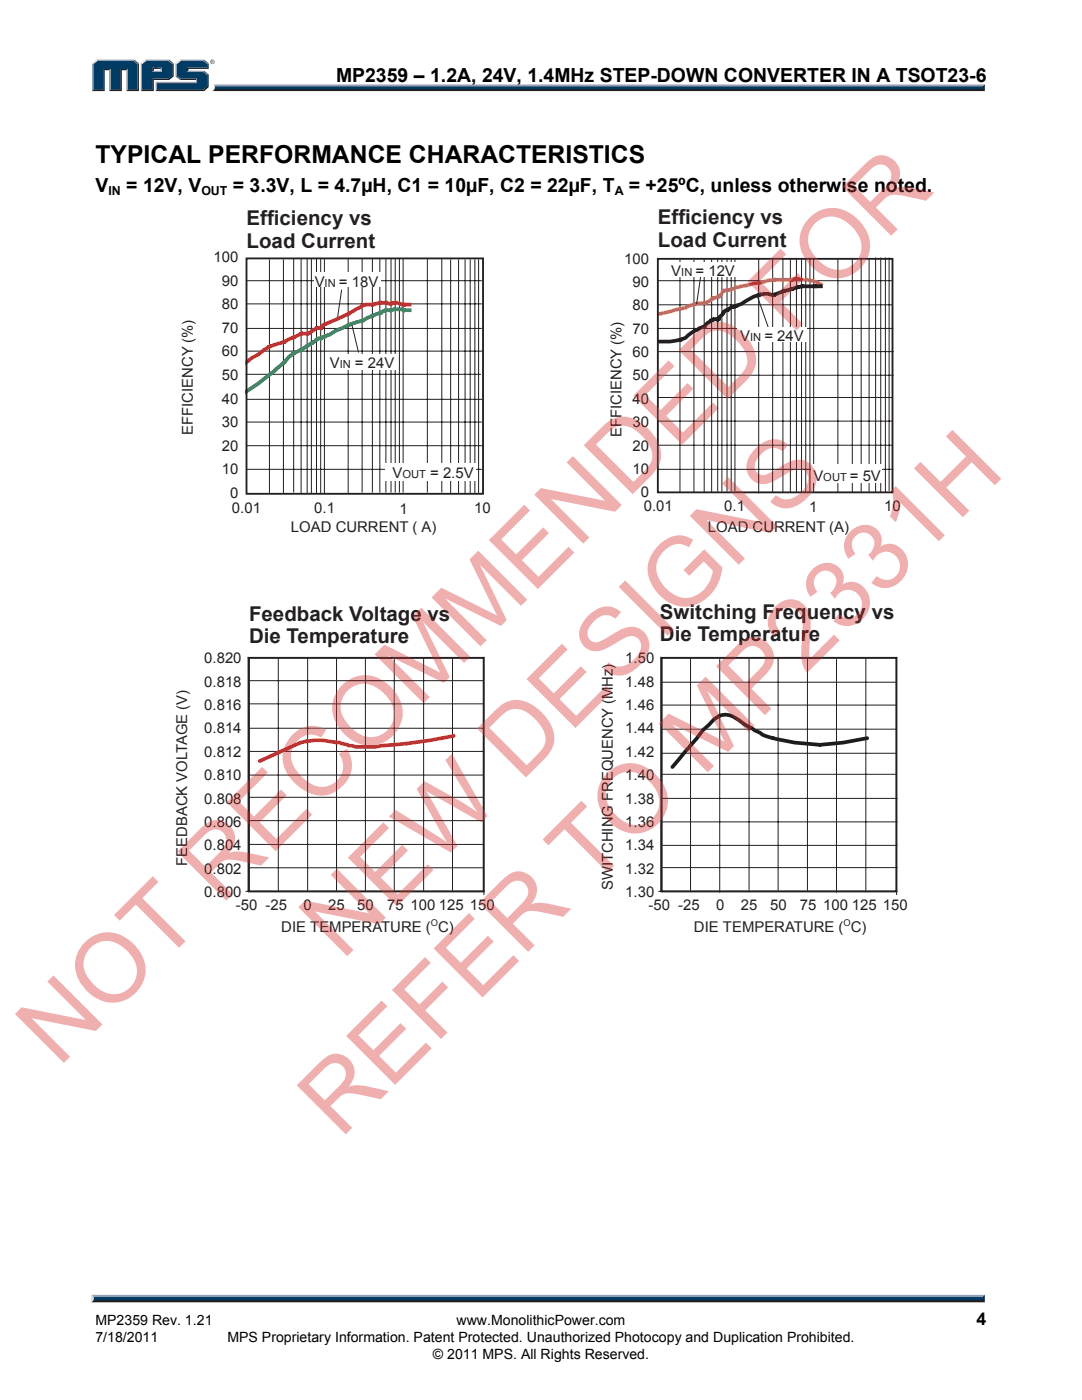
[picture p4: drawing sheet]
<svg xmlns="http://www.w3.org/2000/svg" width="216mm" height="279mm" viewBox="0 0 216 279" stroke-linecap="round" stroke-linejoin="round" font-family="sans-serif">
<path d="M18.7 259.2h177.4l.4 .7h-178.3z" fill="#231f20"/>
<path d="M18.3 258.4h178.2l-.4 .8h-177.4z" fill="#94a0b9"/>
<path d="M196.5 258.4v1.5l-.4-.4v-.6z" fill="#001338"/>
<path d="M18.7 258.9h177.4v.6h-177.4z" fill="#003b63"/>
<path d="M18.2 258.4l.5 .5v.5l-.5 .5z" fill="#dcddde"/>
<path d="M42.7 16.9h153.8l-.4 .6h-153.3z" fill="#94a0b9"/>
<path d="M42.8 17.5h153.3l.4 .7h-154.2l.4-.3z" fill="#231f20"/>
<path d="M196.1 17.3l.4-.4v1.3l-.4-.4z" fill="#001338"/>
<path d="M42.9 17.3h153.2v.5h-153.3z" fill="#003b63"/>
<path d="M42.7 16.9l.2 .5a.79 .79 0 0 1-.6 .8l.1-.1a1.24 1.24 0 0 0 .3-1.2z" fill="#dcddde"/>
<path d="M30.4 14.4l.3-.3h1.3l.3 .3z" fill="#94a0b9"/>
<g fill="#003b63">
<path d="M18.6 12.8l.8-.6h7.2l.8 .6v5.1h-1.9v-4.1h-1.5v4.1h-2v-4.1h-1.4v4.1h-2z"/>
<path d="M28.3 12.8l.9-.6h2.1v1.3h-.9v.9h1.9v-.9h-1.2v-1.3h2.5l.8 .6v2.3l-.8 .6h-3.2v2.2h-2.1z"/>
<path d="M31.3 16.6h8v-.9h-3.2l-.8-.6v-2.3l.8-.6h4.5l.8 .6v.7h-4.1v.9h3.3l.8 .6v2.2l-.8 .7h-9.3z"/>
</g>
<path d="M35.9 12h4.8" fill="none" stroke="#94a0b9" stroke-width=".27"/>
<path d="M35 12.6l.9-.7 .2 .3-.8 .6z" fill="#dcddde"/>
<path d="M35.2 12.6v2.7" fill="none" stroke="#94a0b9" stroke-width=".27"/>
<path d="M35 15.3l.3-.2 .8 .6-.2 .3z" fill="#537194"/>
<path d="M35.9 15.8h3.4" fill="none" stroke="#001338" stroke-width=".27"/>
<g fill="#94a0b9">
<path d="M31.1 16.3h8v-.3l.2-.3v.9h-8z"/>
<path d="M31.1 16.3l.2 .3v1.3l-.2 .3z"/>
</g>
<path d="M37.3 13.5h4.1v-.7l.2-.2v1.2h-4v.3l-.3 .3z" fill="#001338"/>
<path d="M37.3 14.2h3.4" fill="none" stroke="#94a0b9" stroke-width=".27"/>
<path d="M40.7 14.1l.9 .7-.2 .2-.8-.6z" fill="#537194"/>
<g fill="#001338">
<path d="M31.1 18.2l.2-.3h9.3l.8-.7v-2.2l.2-.2v2.6l-.9 .8z"/>
<path d="M30.4 15.7h3.2l.8-.6v-2.3l.3-.2v2.7l-.9 .7h-3.1v2.2h-2.6l.2-.3h2.1z"/>
</g>
<path d="M33.8 11.9l.9 .7-.3 .2-.8-.6z" fill="#537194"/>
<path d="M29 12h4.8" fill="none" stroke="#94a0b9" stroke-width=".27"/>
<path d="M28.1 12.6l.9-.7 .2 .3-.9 .6z" fill="#dcddde"/>
<path d="M28.2 12.6v5.6" fill="none" stroke="#94a0b9" stroke-width=".27"/>
<path d="M32 13.8l.3-.3v.9l-.3-.3z" fill="#94a0b9"/>
<g fill="#001338">
<path d="M30.4 13.5h1.9l-.3 .3h-1.3v.3l-.3 .3z"/>
<path d="M27.4 12.8l.3-.2v5.6h-2.5l.3-.3h1.9z"/>
</g>
<path d="M26.8 11.9l.9 .7-.3 .2-.8-.6z" fill="#537194"/>
<path d="M19.2 12h7.6" fill="none" stroke="#94a0b9" stroke-width=".27"/>
<path d="M18.4 12.6l.8-.7 .2 .3-.8 .6z" fill="#dcddde"/>
<path d="M18.5 12.6v5.6" fill="none" stroke="#94a0b9" stroke-width=".27"/>
<path d="M20.6 13.8h1.4l-.2 .2h-.9v4.2h-2.5l.2-.3h2z" fill="#001338"/>
<path d="M21.9 13.8v4.4" fill="none" stroke="#94a0b9" stroke-width=".27"/>
<path d="M24 13.8h1.5l-.3 .2h-.9v4.2h-2.5l.2-.3h2z" fill="#001338"/>
<path d="M25.3 13.8v4.4" fill="none" stroke="#94a0b9" stroke-width=".27"/>
<path d="M40.7 11.9l.9 .7-.2 .2-.8-.6z" fill="#537194"/>
<path d="M41.9 12.3a.45 .45 0 0 1 .9 0 .45 .45 0 0 1-.9 0zM42 12.3a.37 .37 0 0 0 .7 0 .37 .37 0 0 0-.7 0zM42.2 12.1l.3 .1 .1 .4-.2-.2-.2 .2zM42.3 12.2v.1h.1z" fill="#231f20"/>
<g fill="none" stroke="#231f20" stroke-width=".2">
<path d="M49.2 56h46.9M53.8 51.8v46.6M56.6 51.8v46.6M58.6 51.7v46.6M60.1 51.6v47M61.3 51.5v47M62.1 51.5v47M63.2 51.5v47M64 51.5v47M64.7 51.5v47M69.5 51.5v47M72.3 51.7v46.6"/>
<path d="M74.3 51.7v46.6M75.8 51.7v46.6M77 51.7v46.6M78 51.7v46.6M78.9 51.7v46.6M79.7 51.7v46.6M80.4 51.7v46.6M85.3 51.7v46.6M88.2 51.7v46.6M89.9 51.8v46.6M91.5 51.8v46.6M92.8 51.8v46.6"/>
<path d="M93.8 51.8v46.6M94.8 51.8v46.6M95.5 51.8v46.6M131.2 56h47M135.7 51.8v46.6M138.5 51.8v46.6M139.8 55.3l-.8 5.4M140.5 51.7v46.6M142 51.6v46.6M143.2 51.5v46.6M144 51.5v46.6M145.1 51.5v46.6"/>
<path d="M145.9 51.5v46.6M146.6 51.5v46.6M151.4 51.5v47M154.2 51.7v46.6M156.2 51.7v46.6M157.7 51.7v46.6M158.9 51.7v46.6M159.9 51.7v46.6M160.8 51.7v46.6M161.6 51.7v46.6M162.4 51.7v46.6M167.2 51.7v46.6"/>
<path d="M170.1 51.7v46.6M171.8 51.8v46.6M173.4 51.8v46.6M174.7 51.4v47M175.7 51.4v47M176.7 51.4v47M177.4 51.4v46.6M49 74.7h47M49.2 65.5h46.9M49.2 60.6h46.9M49.3 79.7h46.9M49.4 70.1h46.9"/>
<path d="M131.2 79.3h47M131.2 60.8h47M131.3 65.5h46.9M131.4 70.2h46.9M131.4 74.9h46.9M49.2 93.7h46.9M49.2 84.2h46.9M49.3 88.9h46.9M131.2 88.9h47M131.2 84h47M131.3 93.7h46.9M49.6 135.8h47"/>
<path d="M55.5 131.4v46.6M61.4 131.4v46.6M67.1 131.4v46.6M72.9 131.4v46.6M78.7 131.4v46.6M84.5 131.3v46.6M90.3 131.3v46.6M131.9 136.2h47M137.8 131.4v46.6M143.6 131.5v46.6M149.5 131.4v46.7M155.3 131.3v46.6"/>
<path d="M161.1 131.2v46.6M166.9 131.5v46.6M172.8 131.4v46.7M49.5 154.7h47M49.5 159.1h47M49.6 145.3h47M49.6 140.5h47M49.7 150h47M131.9 140.7h47M131.9 145.5h47M132 150.3h47M132 154.5h47"/>
<path d="M132.1 159.3h47M49.5 163.8h47M49.5 168.5h47M49.6 173.2h46.9M132.1 164h47M132.1 168.7h47M132.1 173.2h47"/>
</g>
<path d="M79 60.4l-1 .2a5.8 5.8 0 0 0-3.7 .2h-1.3l-.6 .2a43 43 0 0 1-7.6 3.7l-.6 .4-.2 .4a2.45 2.45 0 0 0-2.1 .9l-.6 .2h-1.1l-3.5 1.7a10.9 10.9 0 0 0-5.1 2.4l-1.4 .7-1.1 1M79.8 60.6l.4 .2h1.5M90.6 146.9a97.5 97.5 0 0 1-14.5 1.9 20.7 20.7 0 0 1-6.4 0l-2.1-.6h-.5a12.4 12.4 0 0 0-8.1 .4l-7.2 3.3" fill="none" stroke="#eb2d2e" stroke-width=".74"/>
<path d="M79 60.4l.8 .2" fill="none" stroke="#eb2d2e" stroke-width=".53"/>
<path d="M81.7 61.9h-1.1l-.4-.2-3.1 .2-3.7 1.5-1 .6-2.9 .9-2.5 1.1-1.2 .8-2.5 .9-3.1 2.1-1.6 .7-1 .8-.9 1.1-2 1.7-3.1 2.4-2.5 1.7" fill="none" stroke="#00a04e" stroke-width=".74"/>
<path d="M173 147.3a35.4 35.4 0 0 1-20.8-.6l-.6-.5a29.6 29.6 0 0 1-5.2-3.1 3.2 3.2 0 0 0-3.9 .4l-2.3 2.3-1.1 1.5-4.9 5.8" fill="none" stroke="#19211e" stroke-width=".74"/>
<path d="M146.1 57.7l-.8 .2a1.11 1.11 0 0 0-1.3 .7 2.25 2.25 0 0 1-1.8 1l-1.5 .9a7.5 7.5 0 0 0-3.9 .9l-5.6 1.3M159.1 55.6l-1.1 .2h-1.6a20.8 20.8 0 0 0-6 .8l-3.5 .7M161.1 55.8l.8 .2M162.6 56.2l1.2 .6" fill="none" stroke="#f08231" stroke-width=".74"/>
<path d="M146.9 57.3l-.8 .4M159.1 55.6l2 .2M161.9 56l.7 .2" fill="none" stroke="#f08231" stroke-width=".53"/>
<path d="M161.1 57.1l-2 .2-2.7 .8-1.9 .7h-.6a4.6 4.6 0 0 0-3.5 .4l-2.5 1.5-1.4 .6h-.4l-.8 .5M161.9 57.1h1.9M140.4 65.2l-.9 .4-.2 .1a6.4 6.4 0 0 0-2.5 1.7 12.4 12.4 0 0 1-5.6 .8M142.2 63.9a2.32 2.32 0 0 0-1.5 1.3M145.1 61.8l-.4 .2-.5 .7-.9 .8 .1 .2-.2 .2-.4-.2-.8 .2" fill="none" stroke="#231f20" stroke-width=".74"/>
<path d="M161.1 57.1h.8" fill="none" stroke="#231f20" stroke-width=".53"/>
<path d="M131.3 51.7h46.8v46.6h-46.8z" fill="none" stroke="#231f20" stroke-width=".37"/>
<path d="M133.4 52.3h13.8v2.9h-13.8z" fill="#fff"/>
<path d="M151.1 59.2l2.2 6.1" fill="none" stroke="#231f20" stroke-width=".2"/>
<g fill="#fff">
<path d="M147.1 65.3h13.8v3h-13.8z"/>
<path d="M161.9 92.7h14.1v3.7h-14.1z"/>
</g>
<path d="M68.2 57.8l-.8 5.4" fill="none" stroke="#231f20" stroke-width=".2"/>
<path d="M49.2 51.6h47.2v46.9h-47.2z" fill="none" stroke="#231f20" stroke-width=".37"/>
<g fill="#fff">
<path d="M62.6 54.4h13.3v2.9h-13.3z"/>
<path d="M64.9 70.7h14.3v3.1h-14.3z"/>
<path d="M76.8 92.4h18.1v3.5h-18.1z"/>
</g>
<path d="M70.2 64.8l1.3 5.6M49.5 131.2v46.7M131.9 131.2v46.7M49.1 177.9h47.5v.6M131.5 177.9h47.4v.6" fill="none" stroke="#231f20" stroke-width=".2"/>
<path d="M49.5 131.2h47.1v46.7h-47.1zM131.9 131.2h47v46.7h-47z" fill="none" stroke="#899096" stroke-width=".28"/>
<path d="M49.7 131.3h46.8v46.6h-46.8zM132 131.3h46.9v46.6h-46.9z" fill="none" stroke="#231f20" stroke-width=".37"/>
<g font-size="19.3" fill="#d92628">
<text x="68.3" y="191.9" transform="rotate(-45 68.3 191.9)">NEW DESIGNS</text>
<text x="11.7" y="213.2" transform="rotate(-45 11.7 213.2)">NOT RECOMMENDED FOR</text>
<text x="67.9" y="227.4" transform="rotate(-45 67.9 227.4)">REFER TO MP2331H</text>
</g>
<text font-size="4.9" x="19" y="32.6">TYPICAL PERFORMANCE CHARACTERISTICS</text>
<g font-size="4.1" fill="#231f20">
<text x="49.2" y="45">Efficiency vs</text>
<text x="131.3" y="44.8">Efficiency vs</text>
<text x="49.2" y="49.4">Load Current</text>
<text x="131.3" y="49.2">Load Current</text>
<text x="49.7" y="123.9">Feedback Voltage vs</text>
<text x="131.7" y="123.5">Switching Frequency vs</text>
<text x="49.7" y="128.3">Die Temperature</text>
<text x="131.7" y="128">Die Temperature</text>
</g>
<g font-size="3.9">
<text x="67.1" y="16.3">MP2359 – 1.2A, 24V, 1.4MHz STEP-DOWN CONVERTER IN A TSOT23-6</text>
<text x="19" y="38.3">V</text>
<text x="25.2" y="38.3">= 12V, V</text>
<text x="46.5" y="38.3">= 3.3V, L = 4.7µH, C1 = 10µF, C2 = 22µF, T</text>
<text x="125.5" y="38.3">= +25ºC, unless otherwise noted.</text>
</g>
<text font-size="3.5" x="194.9" y="264.5">4</text>
<g font-size="3" fill="#231f20">
<text x="42.6" y="52.3">100</text>
<text x="124.6" y="52.6">100</text>
<text x="44.3" y="57">90</text>
<text x="62.8" y="57.2">V</text>
<text x="67.6" y="57.2">= 18V</text>
<text x="126.2" y="57.3">90</text>
<text x="134" y="55.1">V</text>
<text x="138.8" y="55.1">= 12V</text>
<text x="44.3" y="61.7">80</text>
<text x="126.2" y="61.9">80</text>
<text x="44.3" y="66.4">70</text>
<text x="44.3" y="71.1">60</text>
<text x="126.2" y="66.6">70</text>
<text x="126.2" y="71.3">60</text>
<text x="147.7" y="68">V</text>
<text x="152.5" y="68">= 24V</text>
<text x="44.3" y="75.8">50</text>
<text x="65.8" y="73.5">V</text>
<text x="70.8" y="73.5">= 24V</text>
<text x="126.2" y="75.9">50</text>
<text x="44.3" y="80.5">40</text>
<text x="126.2" y="80.6">40</text>
<text x="38.4" y="86.8" transform="rotate(-90 38.4 86.8)">EFFICIENCY (%)</text>
<text x="44.3" y="85.2">30</text>
<text x="44.3" y="89.9">20</text>
<text x="124" y="87.2" transform="rotate(-90 124 87.2)">EFFICIENCY (%)</text>
<text x="126.2" y="85.3">30</text>
<text x="126.2" y="89.9">20</text>
<text x="44.3" y="94.6">10</text>
<text x="78.3" y="95.4">V</text>
<text x="85.8" y="95.4">= 2.5V</text>
<text x="126.2" y="94.6">10</text>
<text x="162.3" y="96">V</text>
<text x="169.6" y="96">= 5V</text>
<text x="45.9" y="99.3">0</text>
<text x="127.9" y="99.2">0</text>
<text x="128.4" y="102">0.01</text>
<text x="144.5" y="102">0.1</text>
<text x="176.4" y="102">10</text>
<text x="46.3" y="102.4">0.01</text>
<text x="58.1" y="106.2">LOAD CURRENT ( A)</text>
<text x="62.7" y="102.4">0.1</text>
<text x="79.7" y="102.5">1</text>
<text x="94.6" y="102.4">10</text>
<text x="141.2" y="106.2">LOAD CURRENT (A)</text>
<text x="161.5" y="102.1">1</text>
<text x="40.8" y="132.4">0.820</text>
<text x="40.8" y="137">0.818</text>
<text x="124.8" y="132.4">1.50</text>
<text x="124.8" y="137">1.48</text>
<text x="40.8" y="141.7">0.816</text>
<text x="124.8" y="141.7">1.46</text>
<text x="40.8" y="146.4">0.814</text>
<text x="124.8" y="146.4">1.44</text>
<text x="40.8" y="151">0.812</text>
<text x="40.8" y="155.7">0.810</text>
<text x="124.8" y="151">1.42</text>
<text x="124.8" y="155.7">1.40</text>
<text x="40.8" y="160.4">0.808</text>
<text x="124.8" y="160.4">1.38</text>
<text x="40.8" y="165">0.806</text>
<text x="124.8" y="165">1.36</text>
<text x="37.3" y="172.8" transform="rotate(-90 37.3 172.8)">FEEDBACK VOLTAGE (V)</text>
<text x="40.8" y="169.7">0.804</text>
<text x="124.8" y="169.7">1.34</text>
<text x="40.8" y="174.3">0.802</text>
<text x="40.8" y="179">0.800</text>
<text x="122.3" y="177.6" transform="rotate(-90 122.3 177.6)">SWITCHING FREQUENCY (MHz)</text>
<text x="124.8" y="174.3">1.32</text>
<text x="124.8" y="179">1.30</text>
<text x="47" y="181.5">-50 -25</text>
<text x="56.1" y="185.9">DIE TEMPERATURE ( C)</text>
<text x="60.5" y="181.5">0</text>
<text x="65.5" y="181.5">25</text>
<text x="71.3" y="181.5">50</text>
<text x="77.3" y="181.5">75</text>
<text x="81.9" y="181.7">100</text>
<text x="87.6" y="181.5">125</text>
<text x="93.8" y="181.5">150</text>
<text x="129.4" y="181.5">-50 -25</text>
<text x="138.5" y="185.9">DIE TEMPERATURE ( C)</text>
<text x="142.9" y="181.5">0</text>
<text x="147.8" y="181.5">25</text>
<text x="153.7" y="181.5">50</text>
<text x="159.6" y="181.5">75</text>
<text x="164.2" y="181.7">100</text>
<text x="169.9" y="181.5">125</text>
<text x="176.1" y="181.5">150</text>
</g>
<g font-size="2.8">
<text x="19" y="267.9">7/18/2011</text>
<text x="19" y="264.5">MP2359 Rev. 1.21</text>
<text x="45.4" y="267.9">MPS Proprietary Information. Patent Protected. Unauthorized Photocopy and Duplication Prohibited.</text>
<text x="91.1" y="264.5">www.MonolithicPower.com</text>
<text x="86.4" y="271.1">© 2011 MPS. All Rights Reserved.</text>
</g>
<g font-size="2.5">
<text x="21.6" y="38.9">IN</text>
<text x="40.2" y="38.9">OUT</text>
<text x="122.7" y="38.9">A</text>
</g>
<g font-size="2.2" fill="#231f20">
<text x="64.8" y="57.2">IN</text>
<text x="135.9" y="55.1">IN</text>
<text x="149.7" y="68">IN</text>
<text x="67.8" y="73.5">IN</text>
<text x="80.3" y="95.4">OUT</text>
<text x="164.3" y="96">OUT</text>
</g>
<g font-size="1.8" fill="#231f20">
<text x="86" y="184.8">O</text>
<text x="168.3" y="184.8">O</text>
</g>
</svg>
